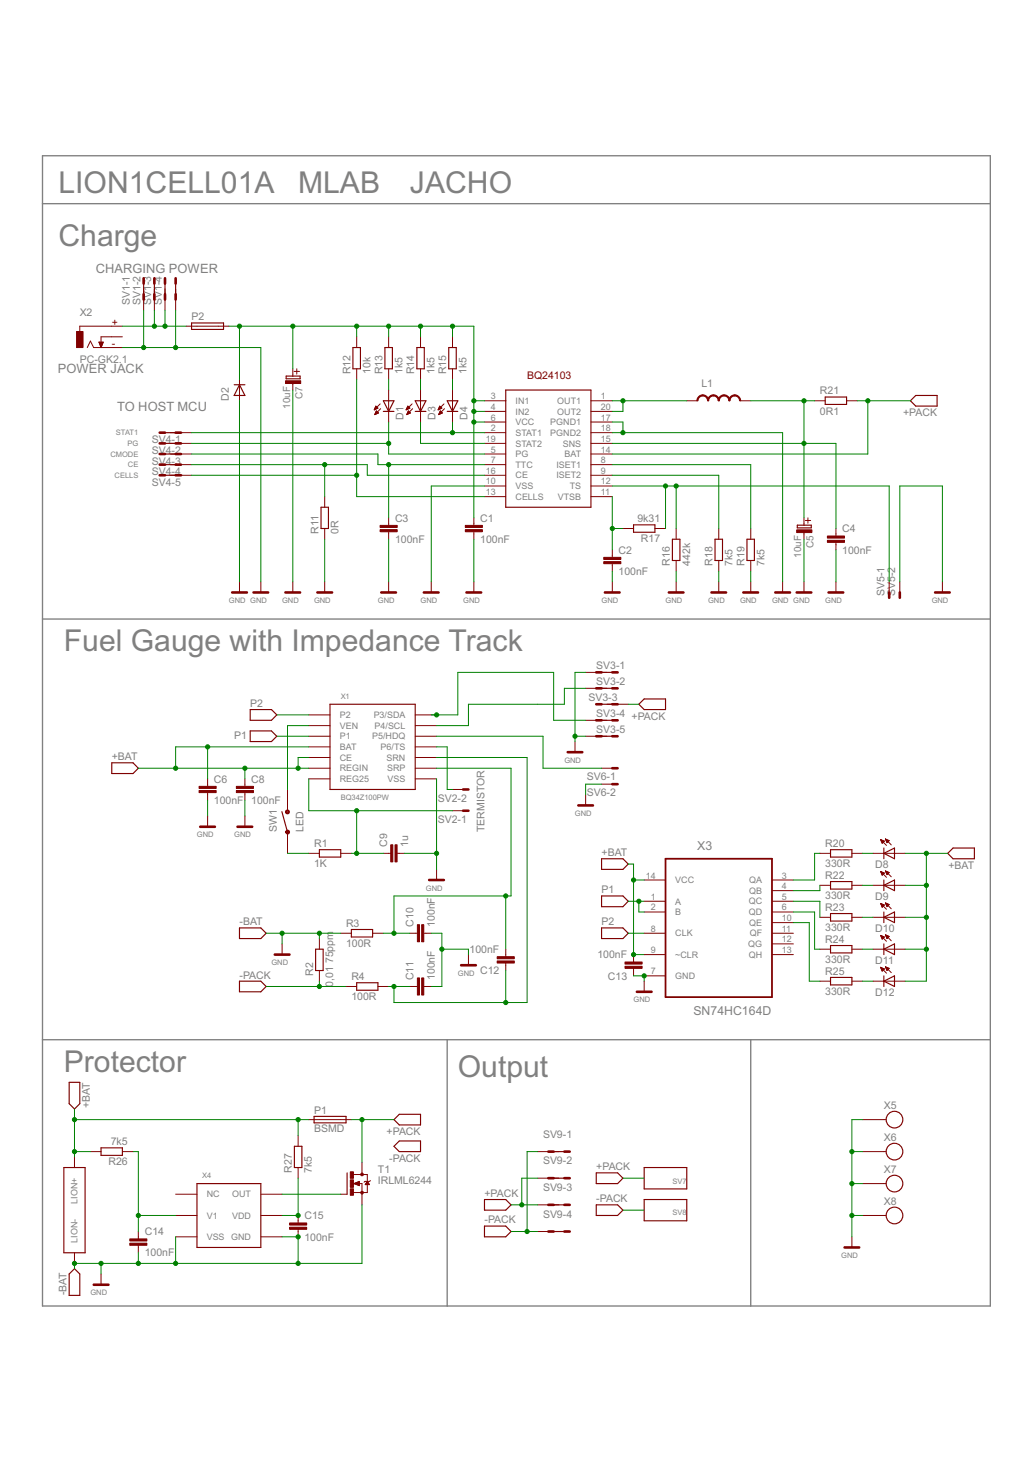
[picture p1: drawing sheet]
<svg xmlns="http://www.w3.org/2000/svg" width="210mm" height="297mm" viewBox="0 0 210 297" stroke-linecap="round" stroke-linejoin="round" font-family="sans-serif">
<path d="M8.6 31.6h192.6v233.7h-192.6zM8.6 41.4h192.6M8.6 125.8h192.6M8.6 211.2h192.6M90.9 211.2v54.1M152.5 211.2v54.1" fill="none" stroke="#808080" stroke-width=".28"/>
<g fill="none" stroke="#800000" stroke-width=".2">
<path d="M29.2 58.7v4.3M31.4 58.7v4.3M33.5 58.7v4.3M35.7 58.7v4.3M17.7 70.6l.7-1.3 .6 1.3h5.9M20.1 69.5h.9l-.5 1.1zM20.1 69.6h.9M20.2 69.6h.7M20.2 69.7h.7M20.2 69.8h.6M20.3 69.9h.5M20.3 70h.5"/>
<path d="M20.4 70.1h.3M20.4 70.2h.3M20.4 70.3h.3M20.5 70.4h.1M20.5 70.5h.1M24.9 66.3h-8.7v1.1M24.9 68.4h-4.4v2.2M37.8 66.3h8.7M48.7 77.1v4.3M59.5 74.9v1.5M59.5 77.8v1.4M59.8 75.5h1.1"/>
<path d="M60.3 74.9v1.1M72.5 68.4v2.2M72.5 74.9v2.2M79 68.4v2.2M79 74.9v2.2M79 79.2v6.5M85.4 68.4v2.2M85.4 74.9v2.2M85.4 79.2v6.5M91.9 68.4v2.2M91.9 74.9v2.2M91.9 79.2v6.5"/>
<path d="M34.6 87.9h4.3M34.6 90.1h4.3M34.6 92.2h4.3M34.6 94.4h4.3M34.6 96.6h4.3M76.1 83.2h.1M76.1 83.1h.4M76.2 83h.5M76.2 84.2h.1M76.2 82.9h.6M76.2 84.1h.3M76.2 82.8h.5"/>
<path d="M76.3 84h.5M76.3 82.7h.3M76.3 83.9h.6M76.3 82.6h.2M76.3 83.8h.5M76.4 82.5l.4 .4-.7 .4zM76.4 83.7h.3M76.4 83.6h.2M76.5 83.5l.4 .4-.7 .3zM77.2 82.1l-1.1 1.2M77.3 83l-1.1 1.2M82.6 83.2h.1"/>
<path d="M82.6 83.1h.4M82.7 83h.5M82.7 84.2h.1M82.7 82.9h.5M82.7 84.1h.3M82.7 82.8h.4M82.8 84h.5M82.8 82.7h.3M82.8 83.9h.6M82.8 82.6h.2M82.8 83.8h.5M82.9 82.5l.4 .4-.8 .4z"/>
<path d="M82.9 83.7h.3M82.9 83.6h.2M83 83.5l.4 .4-.7 .3zM83.7 82.1l-1.2 1.2M83.8 83l-1.1 1.2M89.1 83.2h.1M89.1 83.1h.4M89.2 83h.5M89.2 84.2h.1M89.2 82.9h.5M89.2 84.1h.3M89.2 82.8h.4"/>
<path d="M89.3 84h.5M89.3 82.7h.2M89.3 83.9h.6M89.3 82.6h.2M89.3 83.8h.4M89.3 82.5l.5 .4-.8 .4zM89.4 83.7h.3M89.4 83.6h.2M89.5 83.5l.4 .4-.8 .3zM90.2 82.1l-1.2 1.2M90.3 83l-1.2 1.2M98.4 81.4h4.4"/>
<path d="M98.4 83.6h4.4M98.4 85.7h4.4M98.4 87.9h4.4M98.4 90.1h4.4M98.4 92.2h4.4M98.4 94.4h4.4M98.4 96.6h4.4M98.4 98.7h4.4M120.1 81.4h4.3M120.1 83.6h4.3M120.1 85.7h4.3M120.1 87.9h4.3"/>
<path d="M120.1 90.1h4.3M120.1 92.2h4.3M120.1 94.4h4.3M120.1 96.6h4.3M120.1 98.7h4.3M139.6 81.4h2.1M150.4 81.4h2.1M165.5 81.4h2.2M172 81.4h2.2M48.7 118.2v2.2M53 118.2v2.2M59.5 118.2v2.2"/>
<path d="M66 100.9v2.2M66 107.4v2.2M66 118.2v2.2M79 105.2v1.5M79 108v1.6M79 118.2v2.2M87.6 118.2v2.2M96.3 105.2v1.5M96.3 108v1.6M96.3 118.2v2.2M98.4 100.9h4.4M120.1 100.9h4.3"/>
<path d="M124.4 111.7v1.5M124.4 114.5v1.5M124.4 118.2v2.2M126.6 107.4h2.1M133.1 107.4h2.1M137.4 107.4v2.2M137.4 113.9v2.1M137.4 118.2v2.2M146 107.4v2.2M146 113.9v2.1M146 118.2v2.2M152.5 107.4v2.2"/>
<path d="M152.5 113.9v2.1M152.5 118.2v2.2M159 118.2v2.2M163.4 105.2v1.5M163.4 108.1v1.5M163.4 118.2v2.2M163.6 105.7h1.1M164.2 105.2v1.1M169.9 107.4v1.5M169.9 110.2v1.5M169.9 118.2v2.2M180.7 118.2v2.2"/>
<path d="M182.8 118.2v2.2M191.5 118.2v2.2M119 136.6h4.3M119 139.8h4.3M42.2 158.2v1.5M49.8 158.2v1.5M62.7 145.2h4.4M62.7 147.4h4.4M62.7 149.6h4.4M62.7 151.7h4.4M62.7 153.9h4.4M62.7 156.1h4.4"/>
<path d="M62.7 158.2h4.4M84.4 145.2h4.3M84.4 147.4h4.3M84.4 149.6h4.3M84.4 151.7h4.3M84.4 153.9h4.3M84.4 156.1h4.3M84.4 158.2h4.3M116.8 150.7v2.1M119 149.6h4.3M119 146.3h4.3M122.2 156.1h2.2"/>
<path d="M122.2 159.3h2.2M123.3 143.1h4.4M42.2 161.1v1.5M42.2 165.8v2.2M49.8 161.1v1.5M49.8 165.8v2.2M58.4 160.4v4.3M58.4 169.1v4.3M62.7 173.4h2.2M69.2 173.4h2.2M77.9 173.4h1.5M80.7 173.4h1.5"/>
<path d="M88.7 176.6v2.2M91.9 164.7h2.2M91.9 160.4h2.2M119 161.5v2.1M130.9 178.8h4.3M156.9 178.8h4.3M166.6 173.4h2.2M166.6 179.9h2.2M173.1 173.4h2.2M173.1 179.9h2.2M177.4 173.4h6.5M177.4 179.9h6.5"/>
<path d="M178.9 170.6l1.2 1.2M178.9 170.6h.1M178.9 170.6l.8 .3-.4 .4zM178.9 177.1l1.2 1.1M178.9 177.1l.8 .3-.4 .4zM179 170.7h.2M179 177.1h.1M179 170.8h.4M179 177.2h.4M179.1 170.9h.5M179.1 177.3h.5M179.1 171h.5"/>
<path d="M179.1 177.4h.5M179.2 171.1h.3M179.2 177.5h.4M179.2 171.2h.2M179.2 177.6h.3M179.2 171.3h.1M179.2 177.7h.1M179.9 170.5l1.2 1.2M179.9 170.5l.8 .3-.5 .4zM179.9 170.5h.1M179.9 177l1.2 1.1M179.9 177l.8 .3-.5 .4z"/>
<path d="M180 170.6h.2M180 177.1h.1M180 170.7h.4M180 177.1h.4M180 170.8h.6M180 177.2h.6M180.1 170.9h.5M180.1 177.3h.5M180.1 171h.4M180.1 177.4h.4M180.2 171.1h.2M180.2 177.5h.2"/>
<path d="M180.2 171.2h.1M180.2 177.6h.1M57.3 191.8v2.2M64.9 190.7v2.1M64.9 197.2v2.1M69.2 189.6h2.2M75.7 189.6h2.2M83.3 189.6h1.5M86.1 189.6h1.5M95.2 194v2.1M102.8 192.8v1.6M102.8 195.7v1.5"/>
<path d="M128.7 194v1.5M128.7 196.7v1.6M130.9 183.1h4.3M130.9 185.3h4.3M130.9 189.6h4.3M130.9 194h4.3M130.9 198.3h4.3M130.9 199.3v2.2M156.9 183.1h4.3M156.9 185.3h4.3M156.9 189.6h4.3M156.9 194h4.3"/>
<path d="M156.9 181h4.3M156.9 187.5h4.3M156.9 191.8h4.3M166.6 186.4h2.2M166.6 192.8h2.2M166.6 199.3h2.2M173.1 186.4h2.2M173.1 192.8h2.2M173.1 199.3h2.2M177.4 186.4h6.5M177.4 192.8h6.5M177.4 199.3h6.5"/>
<path d="M178.9 183.6l1.2 1.1M178.9 183.6l.8 .3-.4 .4M178.9 183.6l.4 .7M178.9 190.1l1.2 1.1M178.9 190.1l.8 .3-.4 .4zM178.9 196.5l1.2 1.2M178.9 196.6h.1M178.9 196.5l.8 .4M178.9 196.5l.4 .8 .4-.4M179 183.6h.1M179 190.1h.1M179 196.7h.2"/>
<path d="M179 183.7h.3M179 190.2h.3M179 196.8h.5M179 183.8h.6M179 190.3h.5M179.1 196.9h.6M179.1 183.9h.6M179.1 190.4h.6M179.1 197h.5M179.1 184h.5M179.1 190.5h.5M179.2 197.1h.3"/>
<path d="M179.2 184.1h.3M179.2 190.6h.3M179.2 197.1h.2M179.2 184.2h.2M179.2 190.7h.2M179.2 197.3h.1M179.3 184.3h.1M179.3 190.8h.1M179.9 183.5l1.2 1.1M179.9 183.5l.8 .3-.5 .4zM179.9 189.9l1.2 1.2M179.9 189.9l.8 .4-.5 .4"/>
<path d="M179.9 189.9l.3 .8M179.9 196.4l1.2 1.2M179.9 196.4l.8 .3-.5 .5zM179.9 183.5h.2M179.9 190h.1M179.9 196.5h.1M180 183.6h.3M180 190.1h.3M180 196.6h.2M180 183.7h.6M180 190.2h.5M180 196.7h.5"/>
<path d="M180.1 183.8h.5M180.1 190.3h.5M180.1 196.8h.6M180.1 183.9h.4M180.1 190.4h.5M180.1 196.9h.5M180.1 184h.3M180.1 190.5h.3M180.1 197h.4M180.2 184.1h.1M180.2 190.6h.1M180.2 197.1h.2"/>
<path d="M180.2 190.7h.1M180.2 197.1h.1M70.3 200.4h2.2M76.8 200.4h2.2M83.3 200.4h1.5M86.1 200.4h1.5M15.1 235.1v2.1M18.4 234h2.1M24.9 234h2.1M60.6 230.7v2.2M60.6 237.2v2.2M62.7 227.5h8.7"/>
<path d="M71.8 238.6h2.8v1.4M73.6 236.1v2.5M75.3 239.9l-.2 .1h-1l-.1 .2M109.3 234h4.3M109.3 239.4h4.3M175.3 227.5h4.7M175.3 234h4.7M15.1 254.5v2.2M20.5 258.8v2.2M28.1 250.2v1.5M28.1 253v1.5M35.7 242.6h4.3"/>
<path d="M35.7 247h4.3M35.7 251.3h4.3M53 242.6h4.3M53 247h4.3M53 251.3h4.3M60.6 247v1.5M60.6 249.8v1.5M69.2 242.6h1.3M71.7 240.5h1.9v4.3M71.9 240.5l1.1-.5v.9zM72.1 240.5h.9M72.1 240.4h.9"/>
<path d="M72.3 240.6h.7M72.3 240.3h.7M72.5 240.7h.5M72.6 240.2h.4M72.8 240.1h.2M72.8 240.8h.2M74.3 240.6h.7M74.3 240.5h.7M74.4 240.4h.5M74.4 240.3h.4M74.5 240.2h.3M74.6 240.1h.1"/>
<path d="M74.6 240.6v1.7h-2.8M74.6 240l.5 .7h-.9zM109.3 244.8h4.3M109.3 250.2h4.3M173.1 251.3v2.1M175.3 240.5h4.7M175.3 247h4.7"/>
</g>
<g fill="none" stroke="#800000" stroke-width=".23">
<path d="M29.2 56.5v4.4M31.4 56.5v4.4M33.5 56.5v4.4M35.7 56.5v4.4M38.9 65.6h6.5v1.3h-6.5zM47.6 78.2h2.2M48.7 78.2l1.1 2.1h-2.2zM58.1 76.4h2.9v.6h-2.9zM71.7 70.6h1.5v4.3h-1.5zM78.2 70.6h1.5v4.3h-1.5zM84.7 70.6h1.5v4.3h-1.5zM91.2 70.6h1.5v4.3h-1.5z"/>
<path d="M102.8 79.2h17.3v23.9h-17.3zM32.4 87.9h4.4M32.4 90.1h4.4M32.4 92.2h4.4M32.4 94.4h4.4M32.4 96.6h4.4M77.9 81.4h2.2l-1.1 2.2zM77.9 83.6h2.2M84.4 83.6h2.2M84.4 81.4h2.2l-1.2 2.2zM90.9 83.6h2.1M90.9 81.4h2.1l-1.1 2.2z"/>
<path d="M167.7 80.7h4.3v1.5h-4.3zM186.1 80.3h4.3v2.2h-4.3l-1.1-1.1zM65.2 103.1h1.5v4.3h-1.5zM128.7 106.6h4.4v1.5h-4.4zM136.6 109.6h1.6v4.3h-1.6zM145.3 109.6h1.5v4.3h-1.5zM151.8 109.6h1.5v4.3h-1.5zM162 106.7h2.8v.6h-2.8zM121.2 136.6h4.3M121.2 139.8h4.3M22.7 155h4.3l1.1 1.1-1.1 1.1h-4.3zM50.8 144.2h4.4l1 1-1 1.1h-4.4z"/>
<path d="M50.8 148.5h4.4l1 1.1-1 1.1h-4.4zM67.1 143.1h17.3v17.3h-17.3zM121.2 143.1h4.3M121.2 146.3h4.3M121.2 149.6h4.3M129.8 143.1l1.1-1.1h4.3v2.2h-4.3zM57.3 164.9l1.1 4.2M64.9 172.6h4.3v1.5h-4.3zM122.2 174.5h4.4l1.1 1.1-1.1 1h-4.4zM168.8 172.6h4.3v1.5h-4.3zM168.8 179.1h4.3v1.5h-4.3zM179.6 173.4l2.2-1.1v2.2z"/>
<path d="M179.6 172.3v2.2M179.6 178.8v2.2M179.6 179.9l2.2-1.1v2.2zM193.7 172.3h4.3v2.2h-4.3l-1.1-1.1zM48.7 188.5h4.3l1.1 1.1-1.1 1.1h-4.3zM48.7 199.3h4.3l1.1 1.1-1.1 1.1h-4.3zM64.1 192.8h1.6v4.4h-1.6zM71.4 188.8h4.3v1.6h-4.3zM72.5 199.7h4.3v1.5h-4.3zM122.2 188.5h4.4l1.1 1.1-1.1 1.1h-4.4zM122.2 182h4.4l1.1 1.1-1.1 1.1h-4.4zM168.8 185.6h4.3v1.5h-4.3z"/>
<path d="M168.8 192.1h4.3v1.5h-4.3zM168.8 198.6h4.3v1.5h-4.3zM179.6 185.3v2.2M179.6 191.8v2.2M179.6 198.3v2.1M179.6 186.4l2.2-1.1v2.2zM179.6 192.8l2.2-1v2.2zM179.6 199.3l2.2-1v2.1zM14.1 219.9h2.1v4.3l-1.1 1.1-1-1.1zM13 237.2h4.3v17.3h-4.3zM20.5 233.2h4.4v1.5h-4.4zM59.8 232.9h1.5v4.3h-1.5z"/>
<path d="M63.8 226.8h6.5v1.3h-6.5zM70.5 238.3v4.3M80.1 232.9l1-1.1h4.3v2.2h-4.3zM81.1 226.4h4.3v2.2h-4.3l-1-1.1zM111.4 234h4.4M111.4 239.4h4.4M121.2 238.3h4.3l1.1 1.1-1.1 1.1h-4.3zM130.9 237.2h8.7v4.4h-8.7zM14.1 258.8l1-1 1.1 1v4.4h-2.1zM40 240.5h13v12.9h-13zM98.4 243.7h4.4l1 1.1-1 1.1h-4.4zM98.4 249.1h4.4l1 1.1-1 1.1h-4.4z"/>
<path d="M111.4 244.8h4.4M111.4 250.2h4.4M121.2 244.8h4.3l1.1 1.1-1.1 1.1h-4.3zM130.9 243.7h8.7v4.3h-8.7z"/>
<circle cx="181.8" cy="234" r="1.69"/>
<circle cx="181.8" cy="227.5" r="1.69"/>
<circle cx="181.8" cy="247" r="1.69"/>
<circle cx="181.8" cy="240.5" r="1.69"/>
</g>
<g fill="none" stroke="#800000" stroke-width=".53">
<path d="M29.2 56.5v1.1M29.2 59.8v1.1M31.4 56.5v1.1M31.4 59.8v1.1M33.5 56.5v1.1M33.5 59.8v1.1M35.7 56.5v1.1M35.7 59.8v1.1M32.4 87.9h1.1M32.4 90.1h1.1M32.4 92.2h1.1M32.4 94.4h1.1"/>
<path d="M32.4 96.6h1.1M35.7 87.9h1.1M35.7 90.1h1.1M35.7 92.2h1.1M35.7 94.4h1.1M35.7 96.6h1.1M47.2 120.4h3M51.5 120.4h3M58 120.4h3M64.5 120.4h3M77.5 120.4h3M86.1 120.4h3"/>
<path d="M94.8 120.4h3M121.2 136.6h1M121.2 139.8h1M122.9 120.4h3M124.4 136.6h1.1M124.4 139.8h1.1M135.9 120.4h3M144.6 120.4h2.9M151 120.4h3M157.5 120.4h3M161.9 120.4h2.9M168.4 120.4h2.9"/>
<path d="M180.7 120.4v1.1M182.8 120.4v1.1M190 120.4h3M115.4 152.8h2.9M121.2 143.1h1M121.2 146.3h1M121.2 149.6h1M124.4 143.1h1.1M124.4 146.3h1.1M124.4 149.6h1.1M124.4 156.1h1.1M124.4 159.3h1.1"/>
<path d="M40.7 168h3M48.3 168h2.9M87.2 178.8h3M94.1 164.7h1.1M94.1 160.4h1.1M117.5 163.6h3M55.8 194h3M93.7 196.1h3M129.4 201.5h3M111.4 234h1.1M111.4 239.4h1.1M114.7 234h1.1"/>
<path d="M114.7 239.4h1.1M111.4 244.8h1.1M111.4 250.2h1.1M114.7 244.8h1.1M114.7 250.2h1.1M171.6 253.4h3M19 261h3"/>
</g>
<g fill="#800000" stroke="#800000" stroke-width=".2">
<path d="M142 80.6l.8-.4v.3l-.7 .2-.3 .7h-.2z" fill-rule="evenodd"/>
<path d="M142.8 80.2a1.19 1.19 0 0 1 1.2 1.2h-.2l-.3-.7-.7-.2z" fill-rule="evenodd"/>
<path d="M144.1 80.6l.9-.4v.3l-.7 .2-.3 .7h-.2v-.4z" fill-rule="evenodd"/>
<path d="M145 80.2a1.19 1.19 0 0 1 1.2 1.2h-.3l-.3-.7-.6-.2z" fill-rule="evenodd"/>
<path d="M146.3 80.6l.8-.4v.3l-.6 .2-.3 .7h-.3z" fill-rule="evenodd"/>
<path d="M147.1 80.2a1.19 1.19 0 0 1 1.2 1.2h-.2l-.3-.7-.7-.2z" fill-rule="evenodd"/>
<path d="M148.4 80.6l.9-.4v.3l-.7 .2-.3 .7h-.2z" fill-rule="evenodd"/>
<path d="M149.3 80.2a1.23 1.23 0 0 1 1.2 1.2h-.2l-.3-.7-.7-.2z" fill-rule="evenodd"/>
<path d="M58.1 164.8a.39 .39 0 0 1 .6-.1 .39 .39 0 0 1-.1 .6 .39 .39 0 0 1-.6-.3l.4-.2 .2 .3h-.2l-.4-.1z" fill-rule="evenodd"/>
<path d="M58.1 168.9a.4 .4 0 0 1 .7-.1 .4 .4 0 0 1-.2 .7 .4 .4 0 0 1-.6-.4h.3a.17 .17 0 0 1 .2-.2 .17 .17 0 0 1 0 .3l-.5-.1z" fill-rule="evenodd"/>
<circle cx="73.6" cy="238.6" r=".29"/>
<circle cx="73.6" cy="242.3" r=".29"/>
</g>
<g fill="#800000" stroke="#800000" stroke-width=".2">
<path d="M15.6 67.4h1.3v3.2h-1.3z"/>
<path d="M58 77.4h3.1v.5h-3.1z"/>
<path d="M77.2 107.6h3.5v.4h-3.5z"/>
<path d="M77.2 106.7h3.5v.5h-3.5z"/>
<path d="M94.6 107.6h3.4v.4h-3.4z"/>
<path d="M94.6 106.7h3.4v.5h-3.4z"/>
<path d="M122.7 114.1h3.5v.4h-3.5z"/>
<path d="M122.7 113.2h3.5v.5h-3.5z"/>
<path d="M168.1 109.8h3.5v.4h-3.5z"/>
<path d="M168.1 108.9h3.5v.4h-3.5z"/>
<path d="M161.9 107.7h3.1v.5h-3.1z"/>
<path d="M40.4 160.6h3.5v.4h-3.5z"/>
<path d="M40.4 159.8h3.5v.4h-3.5z"/>
<path d="M48 160.6h3.5v.4h-3.5z"/>
<path d="M48 159.8h3.5v.4h-3.5z"/>
<path d="M80.3 171.6h.4v3.5h-.4z"/>
<path d="M79.4 171.6h.4v3.5h-.4z"/>
<path d="M85.7 187.9h.4v3.4h-.4z"/>
<path d="M84.8 187.9h.4v3.4h-.4z"/>
<path d="M85.7 198.7h.4v3.5h-.4z"/>
<path d="M84.8 198.7h.4v3.5h-.4z"/>
<path d="M101 194.4h3.5v.4h-3.5z"/>
<path d="M101 195.2h3.5v.5h-3.5z"/>
<path d="M127 195.5h3.5v.4h-3.5z"/>
<path d="M127 196.3h3.5v.4h-3.5z"/>
<path d="M71.2 241.5h.6v1.3h-.6z"/>
<path d="M71.2 238.1h.6v1.3h-.6z"/>
<path d="M71.2 239.7h.6v1.5h-.6z"/>
<path d="M26.4 252.6h3.4v.4h-3.4z"/>
<path d="M26.4 251.7h3.4v.4h-3.4z"/>
<path d="M58.8 249.3h3.5v.5h-3.5z"/>
<path d="M58.8 248.5h3.5v.4h-3.5z"/>
</g>
<path d="M135.2 174.5h21.7v28.1h-21.7z" fill="none" stroke="#800000" stroke-width=".36"/>
<g fill="none" stroke="#008000" stroke-width=".2">
<path d="M24.9 66.3h12.9M24.9 70.6h28.1v47.6M29.2 63v7.6M31.4 63v3.3M33.5 63v3.3M35.7 63v7.6M46.5 66.3h49.8v38.9M48.7 66.3v10.8M59.5 66.3v8.6M59.5 79.2v39M72.5 66.3v2.1M72.5 77.1v23.8h25.9"/>
<path d="M79 66.3v2.1M79 77.1v2.1M85.4 66.3v2.1M85.4 77.1v2.1M91.9 66.3v2.1M91.9 77.1v2.1M38.9 87.9h59.5M38.9 90.1h40.1M38.9 92.2h37.9v2.2h21.6M38.9 94.4h35.7v2.2h23.8M38.9 96.6h33.6M48.7 81.4v36.8"/>
<path d="M66 94.4v6.5M79 85.7v6.5h19.4M79 94.4v10.8M85.4 85.7v4.4h13M91.9 85.7v2.2M96.3 85.7h2.1M96.3 81.4h2.1M96.3 83.6h2.1M98.4 98.7h-10.8v19.5M124.4 85.7h2.2v2.2M124.4 81.4h15.2M124.4 87.9h34.6v30.3"/>
<path d="M124.4 90.1h45.5v17.3M124.4 94.4h28.1v13M124.4 96.6h21.6v10.8M124.4 98.7h56.3v19.5M126.6 81.4v2.2h-2.2M135.2 98.7v8.7M137.4 98.7v8.7M152.5 81.4h13M163.4 81.4v23.8M174.2 81.4h10.8M176.3 81.4v10.8h-51.9M66 109.6v8.6"/>
<path d="M79 109.6v8.6M96.3 109.6v8.6M124.4 100.9v10.8M124.4 116v2.2M124.4 107.4h2.2M137.4 116v2.2M146 116v2.2M152.5 116v2.2M163.4 109.6v8.6M169.9 111.7v6.5M182.8 118.2v-19.5h8.7v19.5M119 139.8h-4.3v3.3h-19.5v4.3h-6.5"/>
<path d="M119 136.6h-2.2v14.1M28.1 156.1h34.6M42.2 151.7v6.5M49.8 156.1v2.1M56.2 149.6h6.5M56.2 145.2h6.5M62.7 153.9h-2.1v2.2M62.7 151.7h-27v4.4M62.7 147.4h-4.3v13M62.7 158.2v6.5h29.2M87.6 145.2h5.4v-8.6h19.5v9.7h6.5M88.7 151.7h2.2v8.7h1"/>
<path d="M88.7 156.1h15.1v25.9h-23.7v7.6M88.7 149.6h21.6v6.5h11.9M88.7 153.9h18.4v49.8h-27v-3.3M88.7 158.2v18.4M116.8 149.6h2.2M122.2 159.3h-3.2v2.2M127.7 143.1h2.1M42.2 162.6v3.2M49.8 162.6v3.2M58.4 173.4h4.3M71.4 173.4h6.5M72.5 164.7v8.7"/>
<path d="M82.2 173.4h6.5M127.7 175.6h1v18.4h2.2M128.7 178.8h2.2M166.6 173.4h-1.1v5.4h-4.3M166.6 179.9v1.1h-5.4M175.3 173.4h2.1M175.3 179.9h2.1M183.9 173.4h8.7M183.9 179.9h4.3M188.2 173.4v25.9h-4.3M54.1 189.6h15.1M57.3 189.6v2.2"/>
<path d="M64.9 189.6v1.1M64.9 199.3v1.1M77.9 189.6h5.4M87.6 189.6h2.2v10.8h-2.2M89.8 192.8h5.4v1.2M102.8 182v10.8M102.8 197.2v6.5M127.7 189.6h3.2M127.7 183.1h3.2M128.7 198.3h2.2v1M129.8 183.1v2.2h1.1M161.2 187.5h3.2v11.8h2.2"/>
<path d="M161.2 185.3h4.3v7.5h1.1M161.2 183.1h5.4v3.3M175.3 199.3h2.1M175.3 186.4h2.1M175.3 192.8h2.1M183.9 186.4h4.3M183.9 192.8h4.3M54.1 200.4h16.2M79 200.4h4.3M15.1 225.3v9.8M15.1 227.5h47.6M15.1 234h3.3"/>
<path d="M27 234h1.1v16.2M60.6 227.5v3.2M60.6 239.4v7.6h-3.3M71.4 227.5h8.7M73.6 227.5v8.6M109.3 234h-2.2v16.2M109.3 239.4h-3.3v5.4M126.6 239.4h4.3M173.1 234h2.2M175.3 227.5h-2.2v23.8M20.5 256.7v2.1M28.1 254.5v2.2"/>
<path d="M28.1 247h7.6M35.7 251.3v5.4M57.3 251.3h3.3v5.4M57.3 242.6h11.9M73.6 244.8v11.9h-58.5v1.1M103.8 250.2h5.5M103.8 244.8h5.5M126.6 245.9h4.3M173.1 240.5h2.2M173.1 247h2.2"/>
</g>
<g fill="#008000" stroke="#008000" stroke-width=".2">
<circle cx="96.3" cy="83.6" r=".42"/>
<circle cx="96.3" cy="81.4" r=".42"/>
<circle cx="91.9" cy="66.3" r=".42"/>
<circle cx="85.4" cy="66.3" r=".42"/>
<circle cx="79" cy="66.3" r=".42"/>
<circle cx="96.3" cy="85.7" r=".42"/>
<circle cx="59.5" cy="66.3" r=".42"/>
<circle cx="72.5" cy="66.3" r=".42"/>
<circle cx="48.7" cy="66.3" r=".42"/>
<circle cx="126.6" cy="81.4" r=".42"/>
<circle cx="91.9" cy="87.9" r=".42"/>
<circle cx="79" cy="90.1" r=".42"/>
<circle cx="79" cy="94.4" r=".42"/>
<circle cx="66" cy="94.4" r=".42"/>
<circle cx="72.5" cy="96.6" r=".42"/>
<circle cx="124.4" cy="107.4" r=".42"/>
<circle cx="163.4" cy="90.1" r=".42"/>
<circle cx="163.4" cy="81.4" r=".42"/>
<circle cx="137.4" cy="98.7" r=".42"/>
<circle cx="135.2" cy="98.7" r=".42"/>
<circle cx="31.4" cy="66.3" r=".42"/>
<circle cx="33.5" cy="66.3" r=".42"/>
<circle cx="60.6" cy="227.5" r=".42"/>
<circle cx="15.1" cy="227.5" r=".42"/>
<circle cx="15.1" cy="234" r=".42"/>
<circle cx="42.2" cy="151.7" r=".42"/>
<circle cx="49.8" cy="156.1" r=".42"/>
<circle cx="60.6" cy="156.1" r=".42"/>
<circle cx="35.7" cy="156.1" r=".42"/>
<circle cx="188.2" cy="192.8" r=".42"/>
<circle cx="188.2" cy="186.4" r=".42"/>
<circle cx="188.2" cy="179.9" r=".42"/>
<circle cx="188.2" cy="173.4" r=".42"/>
<circle cx="128.7" cy="178.8" r=".42"/>
<circle cx="128.7" cy="194" r=".42"/>
<circle cx="29.2" cy="70.6" r=".42"/>
<circle cx="35.7" cy="70.6" r=".42"/>
<circle cx="126.6" cy="87.9" r=".42"/>
<circle cx="88.7" cy="173.4" r=".42"/>
<circle cx="64.9" cy="189.6" r=".42"/>
<circle cx="57.3" cy="189.6" r=".42"/>
<circle cx="89.8" cy="192.8" r=".42"/>
<circle cx="116.8" cy="149.6" r=".42"/>
<circle cx="35.7" cy="256.7" r=".42"/>
<circle cx="60.6" cy="251.3" r=".42"/>
<circle cx="60.6" cy="256.7" r=".42"/>
<circle cx="28.1" cy="256.7" r=".42"/>
<circle cx="15.1" cy="256.7" r=".42"/>
<circle cx="20.5" cy="256.7" r=".42"/>
<circle cx="130.9" cy="198.3" r=".42"/>
<circle cx="173.1" cy="247" r=".42"/>
<circle cx="173.1" cy="240.5" r=".42"/>
<circle cx="173.1" cy="234" r=".42"/>
<circle cx="129.8" cy="183.1" r=".42"/>
<circle cx="72.5" cy="173.4" r=".42"/>
<circle cx="72.5" cy="164.7" r=".42"/>
<circle cx="64.9" cy="200.4" r=".42"/>
<circle cx="107.1" cy="250.2" r=".42"/>
<circle cx="80.1" cy="189.6" r=".42"/>
<circle cx="102.8" cy="182" r=".42"/>
<circle cx="80.1" cy="200.4" r=".42"/>
<circle cx="102.8" cy="203.7" r=".42"/>
<circle cx="88.7" cy="145.2" r=".42"/>
<circle cx="73.6" cy="227.5" r=".42"/>
<circle cx="176.3" cy="81.4" r=".42"/>
<circle cx="106" cy="244.8" r=".42"/>
<circle cx="28.1" cy="247" r=".42"/>
<circle cx="60.6" cy="247" r=".42"/>
</g>
<g font-size="6.8" fill="#808080">
<text x="11.9" y="39.2">LION1CELL01A MLAB</text>
<text x="83.3" y="39.2">JACHO</text>
<text x="11.9" y="50">Charge</text>
<text x="13" y="132.3">Fuel Gauge with Impedance Track</text>
<text x="13" y="217.7">Protector</text>
<text x="93" y="218.8">Output</text>
</g>
<g font-size="2.9" fill="#808080">
<text x="19.5" y="55.5">CHARGING POWER</text>
<text x="11.8" y="75.9">POWER JACK</text>
<text x="23.8" y="83.6">TO HOST MCU</text>
</g>
<g font-size="2.8" fill="#808080">
<text x="141.7" y="172.7">X3</text>
<text x="140.9" y="206.1">SN74HC164D</text>
</g>
<g font-size="2.4" fill="#808080">
<text x="16.2" y="64.1">X2</text>
<text x="26.4" y="61.9" transform="rotate(-90 26.4 61.9)">SV1-1</text>
<text x="28.5" y="61.9" transform="rotate(-90 28.5 61.9)">SV1-2</text>
<text x="30.7" y="61.9" transform="rotate(-90 30.7 61.9)">SV1-3</text>
<text x="32.9" y="61.9" transform="rotate(-90 32.9 61.9)">SV1-4</text>
<text x="38.9" y="65.1">P2</text>
<text x="16.2" y="73.8">PC-GK2.1</text>
<text x="71.2" y="76" transform="rotate(-90 71.2 76)">R12</text>
<text x="75.3" y="76" transform="rotate(-90 75.3 76)">10k</text>
<text x="77.7" y="76" transform="rotate(-90 77.7 76)">R13</text>
<text x="81.8" y="76" transform="rotate(-90 81.8 76)">1k5</text>
<text x="84.2" y="76" transform="rotate(-90 84.2 76)">R14</text>
<text x="88.3" y="76" transform="rotate(-90 88.3 76)">1k5</text>
<text x="90.7" y="76" transform="rotate(-90 90.7 76)">R15</text>
<text x="94.8" y="76" transform="rotate(-90 94.8 76)">1k5</text>
<text x="46.5" y="81.4" transform="rotate(-90 46.5 81.4)">D2</text>
<text x="142.5" y="78.7">L1</text>
<text x="166.6" y="80.1">R21</text>
<text x="82" y="85.3" transform="rotate(-90 82 85.3)">D1</text>
<text x="88.5" y="85.3" transform="rotate(-90 88.5 85.3)">D3</text>
<text x="95" y="85.3" transform="rotate(-90 95 85.3)">D4</text>
<text x="166.6" y="84.2">0R1</text>
<text x="183.5" y="84.6">+PACK</text>
<text x="30.8" y="90.1">SV4-1</text>
<text x="30.8" y="92.2">SV4-2</text>
<text x="30.8" y="94.4">SV4-3</text>
<text x="30.8" y="96.6">SV4-4</text>
<text x="30.8" y="98.7">SV4-5</text>
<text x="80.3" y="106">C3</text>
<text x="97.6" y="106">C1</text>
<text x="129.5" y="106.1">9k31</text>
<text x="64.7" y="108.5" transform="rotate(-90 64.7 108.5)">R11</text>
<text x="68.8" y="108.5" transform="rotate(-90 68.8 108.5)">0R</text>
<text x="80.3" y="110.3">100nF</text>
<text x="97.6" y="110.3">100nF</text>
<text x="125.7" y="112.5">C2</text>
<text x="130.2" y="110.2">R17</text>
<text x="171.2" y="112.5">100nF</text>
<text x="171.2" y="108.1">C4</text>
<text x="125.7" y="116.8">100nF</text>
<text x="136.1" y="115" transform="rotate(-90 136.1 115)">R16</text>
<text x="140.2" y="115" transform="rotate(-90 140.2 115)">442k</text>
<text x="144.8" y="115" transform="rotate(-90 144.8 115)">R18</text>
<text x="148.9" y="115" transform="rotate(-90 148.9 115)">7k5</text>
<text x="151.3" y="115" transform="rotate(-90 151.3 115)">R19</text>
<text x="155.4" y="115" transform="rotate(-90 155.4 115)">7k5</text>
<text x="179.7" y="121.1" transform="rotate(-90 179.7 121.1)">SV5-1</text>
<text x="181.9" y="121.1" transform="rotate(-90 181.9 121.1)">SV5-2</text>
<text x="121.2" y="136">SV3-1</text>
<text x="50.8" y="143.6">P2</text>
<text x="119.6" y="142.4">SV3-3</text>
<text x="121.2" y="139.2">SV3-2</text>
<text x="121.2" y="145.7">SV3-4 +PACK</text>
<text x="121.2" y="148.9">SV3-5</text>
<text x="22.7" y="154.5">+BAT</text>
<text x="47.6" y="150.1">P1</text>
<text x="43.5" y="159">C6</text>
<text x="51.1" y="159">C8</text>
<text x="119.2" y="158.6">SV6-1</text>
<text x="119.2" y="161.8">SV6-2</text>
<text x="43.5" y="163.3">100nF</text>
<text x="51.1" y="163.3">100nF</text>
<text x="88.9" y="167.2">SV2-1</text>
<text x="88.9" y="162.9">SV2-2</text>
<text x="56.2" y="169.1" transform="rotate(-90 56.2 169.1)">SW1</text>
<text x="61.7" y="169.1" transform="rotate(-90 61.7 169.1)">LED</text>
<text x="63.8" y="172.1">R1</text>
<text x="78.6" y="172.1" transform="rotate(-90 78.6 172.1)">C9</text>
<text x="83" y="172.1" transform="rotate(-90 83 172.1)">1u</text>
<text x="98.4" y="169.1" transform="rotate(-90 98.4 169.1)">TERMISTOR</text>
<text x="122.2" y="173.9">+BAT</text>
<text x="167.7" y="172.1">R20</text>
<text x="63.8" y="176.2">1K</text>
<text x="167.7" y="176.2">330R</text>
<text x="167.7" y="178.6">R22</text>
<text x="177.9" y="176.4">D8</text>
<text x="192.7" y="176.5">+BAT</text>
<text x="122.2" y="181.5">P1</text>
<text x="167.7" y="182.7">330R</text>
<text x="167.7" y="185.1">R23</text>
<text x="177.9" y="182.9">D9</text>
<text x="48.7" y="188">-BAT</text>
<text x="70.3" y="188.3">R3</text>
<text x="84.1" y="188.3" transform="rotate(-90 84.1 188.3)">C10</text>
<text x="88.4" y="188.3" transform="rotate(-90 88.4 188.3)">100nF</text>
<text x="122.2" y="188">P2</text>
<text x="167.7" y="189.2">330R</text>
<text x="167.7" y="191.6">R24</text>
<text x="177.9" y="189.4">D10</text>
<text x="67.7" y="195.7" transform="rotate(-90 67.7 195.7)">75ppm</text>
<text x="70.3" y="192.4">100R</text>
<text x="95.4" y="193.6">100nF</text>
<text x="97.6" y="198">C12</text>
<text x="121.4" y="194.7">100nF</text>
<text x="167.7" y="195.7">330R</text>
<text x="177.9" y="195.9">D11</text>
<text x="48.7" y="198.8">-PACK</text>
<text x="63.6" y="198.3" transform="rotate(-90 63.6 198.3)">R2</text>
<text x="67.7" y="200.4" transform="rotate(-90 67.7 200.4)">0,01</text>
<text x="71.4" y="203.2">100R</text>
<text x="71.4" y="199.2">R4</text>
<text x="84.1" y="199.1" transform="rotate(-90 84.1 199.1)">C11</text>
<text x="88.4" y="199.1" transform="rotate(-90 88.4 199.1)">100nF</text>
<text x="123.5" y="199">C13</text>
<text x="167.7" y="202.2">330R</text>
<text x="167.7" y="198.1">R25</text>
<text x="177.9" y="202.4">D12</text>
<text x="18.3" y="225.2" transform="rotate(-90 18.3 225.2)">+BAT</text>
<text x="63.8" y="226.3">P1</text>
<text x="179.6" y="225.3">X5</text>
<text x="22.5" y="232.7">7k5</text>
<text x="63.8" y="230">BSMD</text>
<text x="78.6" y="230.6">+PACK</text>
<text x="110.3" y="231.2">SV9-1</text>
<text x="179.6" y="231.8">X6</text>
<text x="22" y="236.8">R26</text>
<text x="59.3" y="238.3" transform="rotate(-90 59.3 238.3)">R27</text>
<text x="63.4" y="238.3" transform="rotate(-90 63.4 238.3)">7k5</text>
<text x="76.8" y="238.3">T1</text>
<text x="79.1" y="236">-PACK</text>
<text x="110.3" y="236.6">SV9-2</text>
<text x="121.2" y="237.8">+PACK</text>
<text x="179.6" y="238.3">X7</text>
<text x="76.8" y="240.5">IRLML6244</text>
<text x="98.4" y="243.2">+PACK</text>
<text x="110.3" y="242">SV9-3</text>
<text x="121.2" y="244.3">-PACK</text>
<text x="179.6" y="244.8">X8</text>
<text x="29.4" y="251">C14</text>
<text x="61.9" y="247.7">C15</text>
<text x="98.4" y="248.6">-PACK</text>
<text x="110.3" y="247.4">SV9-4</text>
<text x="29.4" y="255.3">100nF</text>
<text x="61.9" y="252">100nF</text>
<text x="13.5" y="263.2" transform="rotate(-90 13.5 263.2)">-BAT</text>
</g>
<g font-size="2.4" fill="#800000">
<text x="22.7" y="66.3">+</text>
<text x="22.7" y="70.6">-</text>
<text x="107.1" y="77.1">BQ24103</text>
</g>
<g font-size="2.2" fill="#808080">
<text x="59" y="83" transform="rotate(-90 59 83)">10uF</text>
<text x="61.5" y="81" transform="rotate(-90 61.5 81)">C7</text>
<text x="162.8" y="113.3" transform="rotate(-90 162.8 113.3)">10uF</text>
<text x="165.3" y="111.3" transform="rotate(-90 165.3 111.3)">C5</text>
</g>
<g font-size="2" fill="#808080">
<text x="99.8" y="81.1">3</text>
<text x="99.8" y="83.3">4</text>
<text x="104.8" y="82.1">IN1</text>
<text x="113.2" y="82.1">OUT1</text>
<text x="122.1" y="81.1">1</text>
<text x="122.1" y="83.3">20</text>
<text x="98.7" y="89.8">19</text>
<text x="99.8" y="85.4">6</text>
<text x="99.8" y="87.6">2</text>
<text x="104.8" y="84.2">IN2</text>
<text x="104.8" y="86.4">VCC</text>
<text x="104.8" y="88.6">STAT1</text>
<text x="111.8" y="86.4">PGND1</text>
<text x="111.8" y="88.6">PGND2</text>
<text x="113.2" y="84.2">OUT2</text>
<text x="122.1" y="85.4">17</text>
<text x="122.1" y="87.6">18</text>
<text x="122.1" y="89.8">15</text>
<text x="99.8" y="91.9">5</text>
<text x="99.8" y="94.1">7</text>
<text x="104.8" y="90.7">STAT2</text>
<text x="104.8" y="92.9">PG</text>
<text x="104.8" y="95.1">TTC</text>
<text x="113.1" y="95">ISET1</text>
<text x="114.4" y="90.7">SNS</text>
<text x="114.7" y="92.9">BAT</text>
<text x="122.1" y="91.9">14</text>
<text x="122.1" y="94.1">8</text>
<text x="98.7" y="96.3">16</text>
<text x="98.7" y="98.4">10</text>
<text x="98.7" y="100.6">13</text>
<text x="104.8" y="97.2">CE</text>
<text x="104.8" y="99.4">VSS</text>
<text x="104.8" y="101.5">CELLS</text>
<text x="113.1" y="97.2">ISET2</text>
<text x="113.4" y="101.5">VTSB</text>
<text x="115.8" y="99.4">TS</text>
<text x="122.1" y="96.3">9</text>
<text x="122.1" y="98.4">12</text>
<text x="122.1" y="100.6">11</text>
<text x="69.1" y="145.9">P2</text>
<text x="69.1" y="148.1">VEN</text>
<text x="75.9" y="145.9">P3/SDA</text>
<text x="76.1" y="148.1">P4/SCL</text>
<text x="69.1" y="150.2">P1</text>
<text x="69.1" y="152.4">BAT</text>
<text x="69.1" y="154.6">CE</text>
<text x="75.6" y="150.2">P5/HDQ</text>
<text x="77.3" y="152.4">P6/TS</text>
<text x="78.6" y="154.6">SRN</text>
<text x="69.1" y="156.7">REGIN</text>
<text x="69.1" y="158.9">REG25</text>
<text x="78.7" y="156.7">SRP</text>
<text x="78.8" y="158.9">VSS</text>
<text x="131.2" y="178.5">14</text>
<text x="137.2" y="179.4">VCC</text>
<text x="152.3" y="179.4">QA</text>
<text x="158.9" y="178.5">3</text>
<text x="132.2" y="182.8">1</text>
<text x="132.2" y="185">2</text>
<text x="137.2" y="183.8">A</text>
<text x="137.2" y="185.9">B</text>
<text x="152.1" y="183.8">QC</text>
<text x="152.1" y="185.9">QD</text>
<text x="152.3" y="181.6">QB</text>
<text x="158.9" y="180.7">4</text>
<text x="158.9" y="182.8">5</text>
<text x="158.9" y="185">6</text>
<text x="132.2" y="189.3">8</text>
<text x="137.2" y="190.3">CLK</text>
<text x="152.3" y="188.1">QE</text>
<text x="152.3" y="190.3">QF</text>
<text x="158.9" y="187.1">10</text>
<text x="158.9" y="189.3">11</text>
<text x="158.9" y="191.5">12</text>
<text x="132.2" y="193.6">9</text>
<text x="132.2" y="198">7</text>
<text x="137.2" y="194.6">~CLR</text>
<text x="152" y="192.4">QG</text>
<text x="152.1" y="194.6">QH</text>
<text x="158.9" y="193.6">13</text>
<text x="137.2" y="198.9">GND</text>
<text x="15.8" y="244.5" transform="rotate(-90 15.8 244.5)">LION+</text>
<text x="42" y="243.3">NC</text>
<text x="47.2" y="243.3">OUT</text>
<text x="42" y="247.6">V1</text>
<text x="42" y="251.9">VSS GND</text>
<text x="47.2" y="247.6">VDD</text>
<text x="15.8" y="252.5" transform="rotate(-90 15.8 252.5)">LION-</text>
</g>
<g font-size="1.7" fill="#808080">
<text x="23.5" y="88.4">STAT1</text>
<text x="22.5" y="92.8">CMODE</text>
<text x="25.9" y="90.6">PG</text>
<text x="26" y="94.9">CE</text>
<text x="23.3" y="97.1">CELLS</text>
<text x="46.5" y="122.5">GND GND</text>
<text x="57.3" y="122.5">GND</text>
<text x="63.8" y="122.5">GND</text>
<text x="76.8" y="122.5">GND</text>
<text x="85.5" y="122.5">GND</text>
<text x="94.1" y="122.5">GND</text>
<text x="122.2" y="122.5">GND</text>
<text x="135.2" y="122.5">GND</text>
<text x="143.9" y="122.5">GND</text>
<text x="150.4" y="122.5">GND</text>
<text x="156.9" y="122.5">GND GND</text>
<text x="167.7" y="122.5">GND</text>
<text x="189.3" y="122.5">GND</text>
<text x="69.2" y="142">X1</text>
<text x="114.7" y="155">GND</text>
<text x="69.2" y="162.6">BQ34Z100PW</text>
<text x="116.8" y="165.8">GND</text>
<text x="40" y="170.1">GND</text>
<text x="47.6" y="170.1">GND</text>
<text x="86.5" y="181">GND</text>
<text x="55.2" y="196.1">GND</text>
<text x="93" y="198.3">GND</text>
<text x="128.7" y="203.7">GND</text>
<text x="41.1" y="239.4">X4</text>
<text x="136.7" y="240.5">SV7</text>
<text x="136.7" y="247">SV8</text>
<text x="170.9" y="255.6">GND</text>
<text x="18.4" y="263.2">GND</text>
</g>
</svg>
